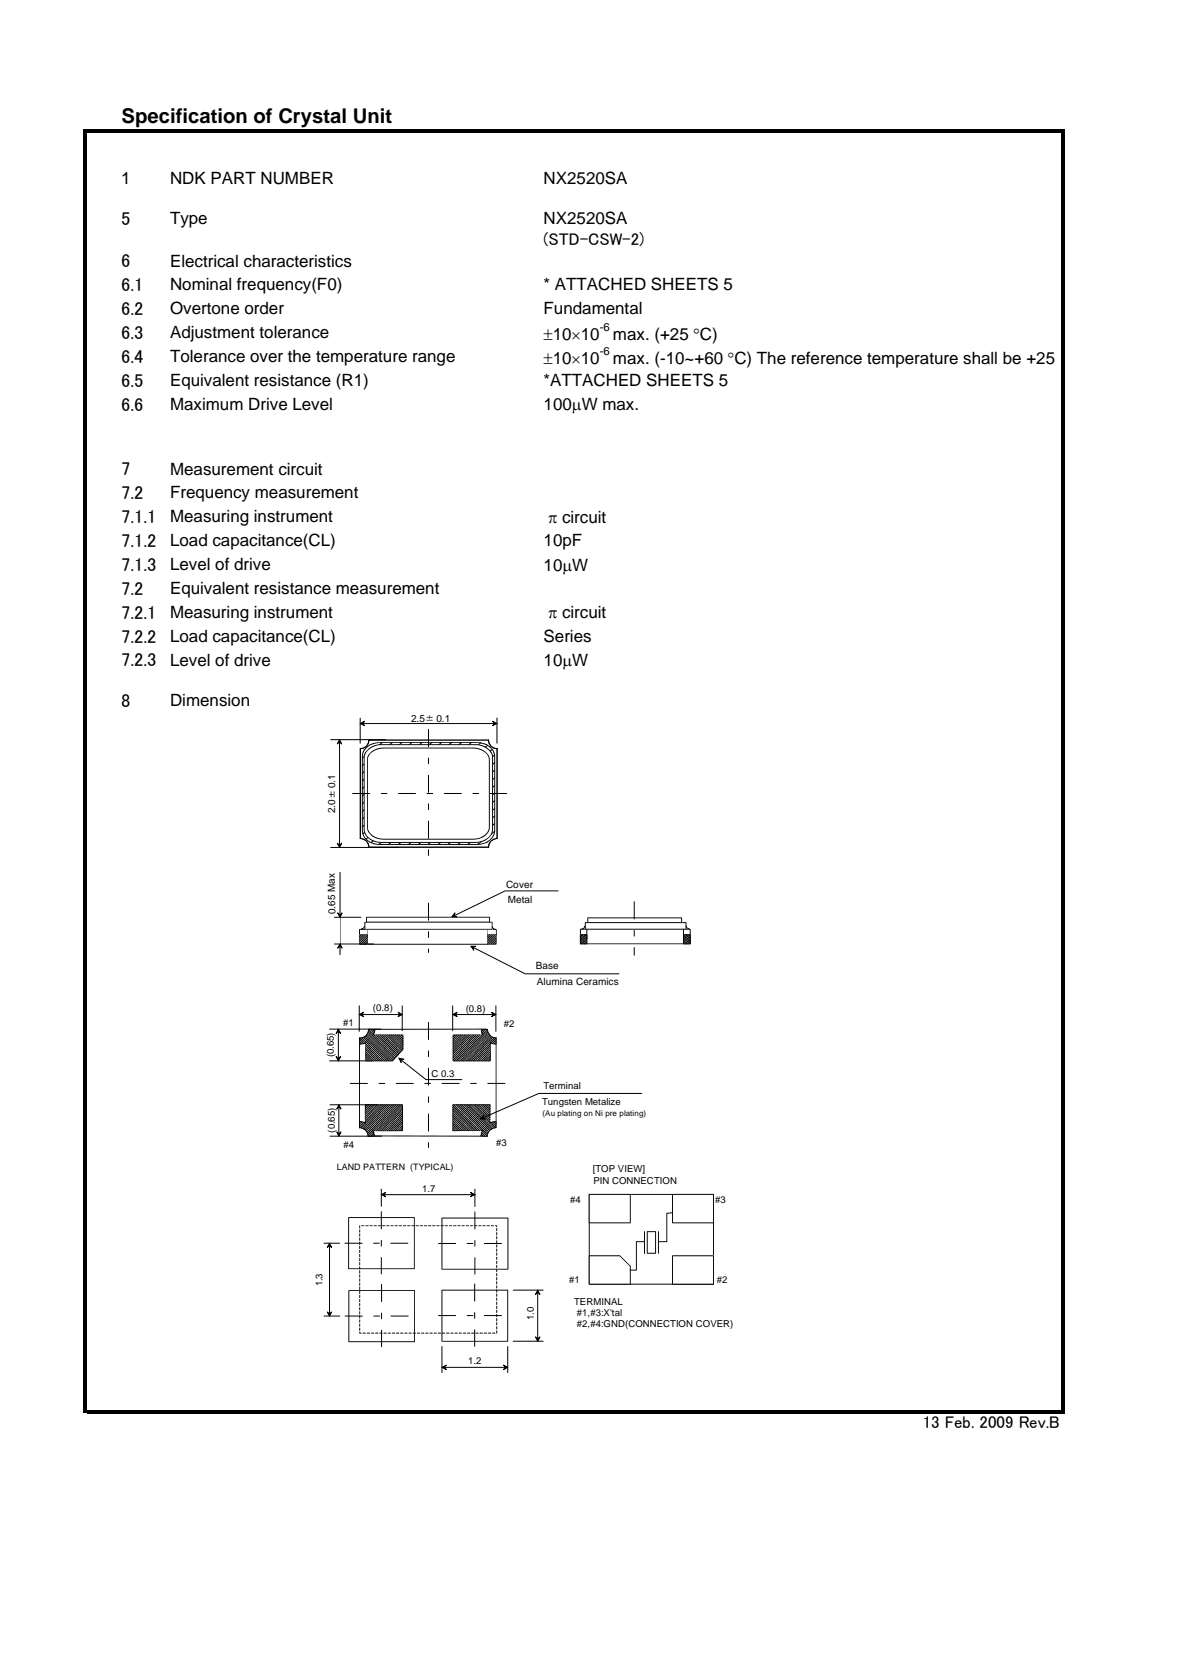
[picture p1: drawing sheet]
<svg xmlns="http://www.w3.org/2000/svg" width="210mm" height="297mm" viewBox="0 0 210 297" stroke-linecap="round" stroke-linejoin="round" font-family="sans-serif">
<path d="M15.4 23h173.4v.6h-173.4zM14.8 23h.6v227.6h-.6zM15.4 250h173.4v.6h-173.4zM188.2 23.6h.6v227h-.6z" fill="#000"/>
<path d="M103.8 163.6h17.9v1.2h-17.9z" fill="#fff"/>
<path d="M103.7 163.6l18-.1 .1 1.3-18 .1-.1-1.3 .2 .1v1h17.7v-1h-17.7z" fill="#000"/>
<path d="M104.2 162.8h16.7v.8h-16.7z" fill="#fff"/>
<path d="M104.2 162.7h16.7l.1 .9-16.8 .1v-.9l.1 .1v.6h16.5v-.6h-16.5z" fill="#000"/>
<path d="M102.9 164.8h19.5v2.6h-19.5z" fill="#fff"/>
<path d="M102.8 164.8l19.6-.1 .1 2.7h-19.6l-.1-2.6 .2 .1v2.4h19.3v-2.4h-19.3z" fill="#000"/>
<path d="M102.9 165.8h1.2v1.6h-1.2z" fill="#fff"/>
<path d="M103.2 165.8l-.3 .3M103.4 165.8l-.5 .5M103.8 165.8l-.9 .8M104 165.8l-1.1 1.1M104.1 167.1l-.2 .3M104.1 166.9l-.5 .5M104.1 166.2l-1 1.2M104.1 166.5l-.8 .9M104.1 166l-1.2 1.2" fill="none" stroke="#000" stroke-width=".18"/>
<path d="M102.8 165.7h1.4l-.1 1.7h-1.3v-1.6h.2v1.5h1v-1.5h-1zM103.1 164.7l.1-.1a.33 .33 0 0 0 .4-.4h.2l-.1 .4-.5 .2zM104 164.8h.2l-.1 1.7h-.1z" fill="#000"/>
<path d="M121.2 165.8h1.2v1.6h-1.2z" fill="#fff"/>
<path d="M121.2 165.9l1.2 1.3M121.2 167l.3 .4M121.2 166.2l1.1 1.2M121.2 166.8l.6 .6M121.2 166.5l.8 .9M121.3 165.8l1.1 1.1M121.6 165.8l.8 .8M121.9 165.8l.5 .5M122.2 165.8l.2 .3" fill="none" stroke="#000" stroke-width=".18"/>
<path d="M65.4 131.2a1.48 1.48 0 0 1-1.6 1.6v-.1a1.52 1.52 0 0 0 1.6-1.5zM63.8 132.7h.2l-.1 16.1-.1-.1zM65.3 131.2h21.4v.1h-21.3zM86.6 131.2h.1a1.55 1.55 0 0 0 1.5 1.5v.1a1.51 1.51 0 0 1-1.6-1.6zM88.1 132.7h.1v16.1l-.1-.1zM63.8 148.7v-.1a1.66 1.66 0 0 1 1.7 1.7h-.1a1.52 1.52 0 0 0-1.6-1.6zM65.3 150.2h21.4v.1h-21.3zM87 149.1a1.29 1.29 0 0 1 1.2-.5v.1a1.55 1.55 0 0 0-1.5 1.6h-.2l.2-.7zM121.1 164.8h.2v1.7h-.2zM121.6 164.2h.2l.1 .3 .4 .1a.42 .42 0 0 1-.5 .1 .42 .42 0 0 1-.2-.5zM121.2 165.7h1.3l-.2 .1h-1v1.5h1v-1.5h.2l-.1 1.6h-1.3z" fill="#000"/>
<path d="M64.8 132.8l.8-.7 1.5-.4h17.8h.4l1.2 .5 1 .9 .3 .8v13.6l-.4 1-1 .9-1.5 .4h-17.8l-1.5-.4-1.1-1.1-.2-.8v-13.5l.2-.8z" fill-rule="evenodd" fill="#fff"/>
<g fill="none" stroke="#000" stroke-width=".18">
<path d="M58.7 131.2h9.7M60.2 131.2v19.1M63.9 128.3h24.2M63.9 127.3v4.5M67.8 131.7l-3.5 2.7M69.6 131.7l-5.3 4.1M71.3 131.7l-7 5.4M73.1 131.7l-8.8 6.8M74.8 131.7l-10.5 8.1M76.6 131.7l-12.3 9.5M78.3 131.7l-14 10.8M80.1 131.7l-15.8 12.2"/>
<path d="M81.9 131.7l-17.6 13.5M83.6 131.7l-19.3 14.9M85.3 131.7l-21 16.1M86.5 132.2l-21.6 16.6M87.3 132.9l-21.5 16.5M87.7 133.9l-20.5 15.9M87.7 136.6l-17.1 13.2M87.7 135.2l-18.8 14.6M87.7 137.9l-15.2 11.9M87.7 139.3l-13.5 10.5M88.1 127.3v4.5M58.7 150.3h11.9"/>
<path d="M87.7 147.4l-3 2.4M87.7 146.1l-4.7 3.7M87.7 144.7l-6.5 5.1M87.7 143.4l-8.2 6.4M87.7 142l-10 7.8M87.7 140.6l-11.8 9.2"/>
</g>
<path d="M65.4 131.2h.1a1.48 1.48 0 0 1-1.7 1.6v-.1a1.52 1.52 0 0 0 1.6-1.5zM63.9 132.6l.1 .1v16h-.2zM65.4 131.2h21.3v.1h-21.3zM64.7 132.7a3.2 3.2 0 0 1 2.7-1.1v.2a2.79 2.79 0 0 0-3.1 2.3v13.2a2.77 2.77 0 0 0 3.1 2.4h17.2a2.78 2.78 0 0 0 3.1-2.4v-13.2a2.83 2.83 0 0 0-3.1-2.3h-17.2v-.2h17.2a2.91 2.91 0 0 1 3.2 2.5v13.2a2.92 2.92 0 0 1-3.2 2.5h-17.2a2.92 2.92 0 0 1-3.2-2.5v-13.2l.1-.6zM86.6 131.2h.1a1.55 1.55 0 0 0 1.6 1.5v.1a1.51 1.51 0 0 1-1.7-1.6zM88.1 132.7h.2l-.1 16.1-.1-.1zM63.8 148.7l.1-.1a1.66 1.66 0 0 1 1.6 1.7h-.1a1.52 1.52 0 0 0-1.6-1.6zM65.4 150.2h21.3v.1h-21.3zM87 149.1h.1a1.29 1.29 0 0 1 1.1-.5l.1 .1a1.55 1.55 0 0 0-1.6 1.6h-.1l.1-.7z" fill="#000"/>
<g fill="#000" stroke="#000" stroke-width=".18">
<path d="M60.2 131.2l.4 .7-.4-.3-.4 .3z" fill-rule="evenodd"/>
<path d="M63.9 128.3l.8-.4-.4 .4 .4 .4z" fill-rule="evenodd"/>
<path d="M87.4 127.9l.7 .4-.7 .4 .4-.4z" fill-rule="evenodd"/>
<path d="M59.8 149.5l.4 .4 .4-.4-.4 .8z" fill-rule="evenodd"/>
</g>
<g fill="#000">
<path d="M75.7 127.1h.5v-.3v.3h.5v.2h-.5v.2v-.2h-.5zM75.7 127.7h1v.1h-1z" fill-rule="evenodd"/>
<path d="M58.7 140.4h.1v.4h.3v.2h-.3v.4h-.1v-.4h-.3v-.2h.3zM59.2 140.4h.1v1h-.1z" fill-rule="evenodd"/>
</g>
<path d="M112.5 159.9v9.5" fill="none" stroke="#000" stroke-width=".18" stroke-dasharray="3 2 1 2"/>
<path d="M65 162.7h21.8v.9h-21.8z" fill="#fff"/>
<path d="M64.9 162.6l.2 .1v.8h21.6v-.8h-21.6l-.1-.1h21.9v1h-21.9z" fill="#000"/>
<path d="M63.8 164.8h24.2v2.7h-24.2z" fill="#fff"/>
<path d="M63.7 164.8l.1 .1v2.5h24.1v-2.5h-24.1v-.1h24.3v2.7h-24.4z" fill="#000"/>
<path d="M63.8 165.8h1.4v1.7h-1.4z" fill="#fff"/>
<path d="M63.8 165.8h.1M64.1 165.8l-.3 .3M64.4 165.8l-.6 .6M64.7 165.8l-.9 .9M65 165.8l-1.2 1.2M65.2 167.2l-.3 .3M65.2 166.2l-1.3 1.3M65.2 166.9l-.6 .6M65.2 165.9l-1.4 1.4M65.2 166.6l-.9 .9" fill="none" stroke="#000" stroke-width=".18"/>
<path d="M63.7 165.7h1.5v1.8h-1.5v-1.7l.1 1.6h1.4v-1.6z" fill="#000"/>
<path d="M86.5 165.8h1.6v1.7h-1.6z" fill="#fff"/>
<path d="M86.5 165.8h.1M86.9 165.8l-.4 .3M87.2 165.8l-.7 .6M87.5 165.8l-1 .9M87.9 165.8l-1.4 1.2M88 165.9l-1.5 1.4M88 166.2l-1.3 1.2M88 166.9l-.6 .5M88 166.6l-1 .8M88 167.2l-.3 .2" fill="none" stroke="#000" stroke-width=".18"/>
<path d="M65.2 164.8v1.5zM86.5 165.7h1.6v1.8h-1.6v-1.7v1.6h1.5v-1.6zM86.5 164.8v1.4z" fill="#000"/>
<path d="M64.7 163.5h22.6v1.3h-22.6z" fill="#fff"/>
<path d="M64 164.7l.4-.2 .2-.3 .1 .1-.2 .4-.4 .1zM64.6 163.5l.2 .1v1.1h22.4v-1.1h-22.4l-.1-.1h22.6l.1 1.3-22.7 .1zM87.2 164.3h.2l.1 .3 .4 .2a.47 .47 0 0 1-.5 0 .47 .47 0 0 1-.2-.5z" fill="#000"/>
<path d="M65.5 132.7a3.6 3.6 0 0 1 2.1-.6h16.7a2.75 2.75 0 0 1 3.1 2.3v12.7a2.8 2.8 0 0 1-3.1 2.3h-16.7a2.83 2.83 0 0 1-3-2.3v-12.7a2.07 2.07 0 0 1 .9-1.7z" fill-rule="evenodd" fill="#fff"/>
<path d="M65.4 132.7a3.6 3.6 0 0 1 2.2-.7v.1a2.72 2.72 0 0 0-2.9 2.3v12.7a2.74 2.74 0 0 0 2.9 2.2h16.7a2.71 2.71 0 0 0 3-2.2v-12.7a2.73 2.73 0 0 0-3-2.3h-16.7v-.1h16.7a2.85 2.85 0 0 1 3.1 2.4v12.7a2.82 2.82 0 0 1-3.1 2.4h-16.7a2.9 2.9 0 0 1-3.1-2.4v-12.7a1.47 1.47 0 0 1 .6-1.3z" fill="#000"/>
<path d="M65.7 133.6a3.2 3.2 0 0 1 2.4-.9h15.8a2.62 2.62 0 0 1 2.9 2.1v11.8a2.6 2.6 0 0 1-2.9 2.2h-15.8a2.58 2.58 0 0 1-2.9-2.2v-11.8v-.5z" fill-rule="evenodd" fill="#fff"/>
<path d="M65.6 133.5a3.2 3.2 0 0 1 2.5-.9v.1a2.56 2.56 0 0 0-2.9 2.1v11.8a2.55 2.55 0 0 0 2.9 2.1h15.8a2.54 2.54 0 0 0 2.8-2.1v-11.8a2.55 2.55 0 0 0-2.8-2.1h-15.8v-.1h15.8a2.89 2.89 0 0 1 2.9 1.7l.1 12.3a2.58 2.58 0 0 1-3 2.3h-15.8a2.6 2.6 0 0 1-3-2.3v-11.8a1.46 1.46 0 0 1 .5-1.3zM60.3 162.3l.1 5.6zM63.7 183.9l.1 .1v16.1l-.1-.1zM65.4 182.5h20.9v.1h-20.8zM87.9 183.9l.2 .1-.1 16.1-.1-.1zM65.2 201.4h21.1l.1 .1h-21.1z" fill="#000"/>
<path d="M76 129.3v23.4M62.5 140.7h27.4" fill="none" stroke="#000" stroke-width=".18" stroke-dasharray="3 2 1 2"/>
<g fill="none" stroke="#000" stroke-width=".18">
<path d="M60.3 154.7v8M99 158h-9.4l-9.4 4.6M59.3 162.7h4.7M59.3 167.4h6.9M60.3 167.4v1.9M63.7 178.4v4.5M63.7 179.9h7.6M71.3 178.4v4.4M80.3 179.9h7.6M80.3 178.4v4.4M83.5 167.8l9.6 4.9h16.7M87.9 178.4v4.5"/>
<path d="M58.4 188.1h7.6M58.4 182.5h9.1M60 182.5v5.6"/>
</g>
<g fill="#000" stroke="#000" stroke-width=".18">
<path d="M60.3 167.4l.4 .7-.4-.3-.4 .3z" fill-rule="evenodd"/>
<path d="M59.9 161.9l.4 .4 .4-.4-.4 .8z" fill-rule="evenodd"/>
<path d="M63.7 179.9l.8-.4-.4 .4 .4 .4z" fill-rule="evenodd"/>
<path d="M70.6 179.5l.7 .4-.7 .4 .4-.4z" fill-rule="evenodd"/>
<path d="M80.7 161.9l-.2 .5 .5 .2h-.8z" fill-rule="evenodd"/>
<path d="M80.3 179.9l.8-.4-.4 .4 .4 .4z" fill-rule="evenodd"/>
<path d="M83.5 167.8h.9l-.5 .2 .1 .5z" fill-rule="evenodd"/>
<path d="M87.2 179.5l.7 .4-.7 .4 .3-.4z" fill-rule="evenodd"/>
<path d="M60 182.5l.4 .8-.4-.4-.4 .4z" fill-rule="evenodd"/>
<path d="M59.6 187.4l.4 .4 .4-.4-.4 .8z" fill-rule="evenodd"/>
</g>
<path d="M64.8 195.9h6.6v4.7h-5.3l.3 .3v.6l-1.1 .1a1.4 1.4 0 0 0-.8-1.3l-.1-.1-.6-.2v-1.1l1 .2z" fill-rule="evenodd" fill="#fff"/>
<g fill="none" stroke="#000" stroke-width=".18">
<path d="M63.9 198.9l-.1 .1M64.2 198.9l-.4 .4M64.5 199l-.7 .7M64.7 199.1l-.9 .9M64.8 195.9v.1M65.1 195.9l-.3 .4M65.5 195.9l-.7 .7M65.8 195.9l-1 1M66.1 195.9l-1.3 1.4M66.5 195.9l-1.7 1.7M66.8 195.9l-2 2.1M67.2 195.9l-2.4 2.4"/>
<path d="M67.5 195.9l-2.7 2.8M67.9 195.9l-3.1 3.1M68.2 195.9l-4.1 4.1M68.5 195.9l-4.1 4.2M68.8 195.9l-4.3 4.4M69.2 195.9l-4.5 4.5M69.6 195.9l-4.7 4.7M69.9 195.9l-4.8 4.9M70.2 195.9l-5 5.1M70.6 195.9l-5.4 5.4M70.9 195.9l-4.6 4.6M71.2 195.9l-4.5 4.6"/>
<path d="M71.4 196.1l-4.4 4.4M71.4 196.8l-3.7 3.7M71.4 196.5l-4 4M71.4 197.2l-3.4 3.3M71.4 197.5l-3 3M71.4 197.8l-2.7 2.7M71.4 198.5l-2 2M71.4 198.2l-2.3 2.3M71.4 198.9l-1.7 1.6M71.4 199.2l-1.3 1.3M71.4 199.6l-1 .9M71.4 199.9l-.6 .6"/>
<path d="M66.2 200.7l-.9 .8M66.3 200.9l-.6 .6M66.4 201.2l-.3 .2M71.4 200.2l-.3 .3"/>
</g>
<path d="M64.7 195.8h6.7l.1 4.8h-5.5v-.2l.2 .1 .2 .4 .1 .6-1.2 .1v-.1l1-.1-.2-.9 5.2-.1v-4.4h-6.4l-.1 3.2-1-.2v.9a1.47 1.47 0 0 1 1.5 1.7h-.1a1.52 1.52 0 0 0-1.5-1.6v-1.2l.6 .1 .5 .1 .1 .2h-.2z" fill="#000"/>
<path d="M80.4 183.5h5.2l-.2-.3-.1-.6 1.2-.1 .2 .8 .5 .6 .8 .2v1.1h-.6l-.4-.2h-6.6z" fill-rule="evenodd" fill="#fff"/>
<path d="M80.4 185h6.6v3.2h-6.6z" fill="#fff"/>
<g fill="none" stroke="#000" stroke-width=".18">
<path d="M80.7 183.5l-.4 .4M81 183.5l-.7 .7M81.4 183.5l-1.1 1.1M81.7 183.5l-1.4 1.4M82 183.5l-1.7 1.7M82.4 183.5l-2.1 2.1M82.7 183.5l-2.4 2.4M83.1 183.5l-2.8 2.8M83.4 183.5l-3.1 3.1M83.8 183.5l-3.5 3.4M84.1 183.5l-3.8 3.8M84.4 183.5l-4.1 4.1"/>
<path d="M84.8 183.5l-4.5 4.5M85.1 183.5l-4.6 4.6M85.5 183.5l-4.6 4.6M85.7 182.6l-.3 .3M86 182.6l-.5 .6M86.4 182.5l-.8 .9M86.5 182.8l-5.3 5.3M86.6 183l-5 5.1M86.7 183.3l-4.8 4.8M86.8 183.5l-4.6 4.6M87 187.8l-.3 .3M87 186.8l-1.4 1.3"/>
<path d="M87 186.5l-1.7 1.6M87 186.1l-2.1 2M87 185.8l-2.4 2.3M87 185.4l-2.8 2.7M87 185.1l-3.1 3M87 187.5l-.7 .6M87 187.2l-1 .9M87 183.7l-4.4 4.4M87.2 183.9l-4.2 4.2M87.4 183.9l-4.2 4.2M87.7 184l-4.1 4.1M88 184.7l-.4 .4"/>
<path d="M88 184.1l-.9 .9M88 185.1l-.1 .1M88 184.4l-.7 .7"/>
</g>
<path d="M80.3 183.5h5.4v.1h-.1l-.3-.5v-.5l1.2-.1-.1 .1-1 .1 .3 .8-5.3 .1v4.5h6.5l.1-3.2 .9 .2v-1a1.44 1.44 0 0 1-1.4-1.6 1.62 1.62 0 0 0 1.5 1.5v1.2l-1.1-.2v-.1h.1v3.3h-6.7z" fill="#000"/>
<path d="M80.3 195.9h6.7v3.2l1-.2v1.1a1.59 1.59 0 0 0-1.5 1.6l-1.2-.1 .1-.6 .2-.3h-5.3z" fill-rule="evenodd" fill="#fff"/>
<g fill="none" stroke="#000" stroke-width=".18">
<path d="M80.3 199.5l1.1 1M80.3 198.8l1.7 1.7M80.3 199.8l.8 .7M80.3 199.1l1.4 1.4M80.3 198.4l2.1 2.1M80.3 198.1l2.4 2.4M80.3 197.4l3.1 3.1M80.3 197l3.5 3.5M80.3 196.4l4.1 4.1M80.3 197.7l2.8 2.8M80.3 196.1l4.5 4.4M80.3 196.7l3.8 3.8"/>
<path d="M80.5 195.9l4.6 4.6M80.9 195.9l4.6 4.6M81.2 195.9l5.2 5.3M81.6 195.9l4.9 5.1M81.9 195.9l4.8 4.8M82.3 195.9l4.5 4.6M82.6 195.9l4.4 4.5M82.9 195.9l4.3 4.3M83.2 195.9l4.2 4.2M83.6 195.9l4.1 4.1M83.9 195.9l3 3M84.3 195.9l2.6 2.7"/>
<path d="M84.6 195.9l2.3 2.3M84.9 195.9l2 2M85.3 195.9l1.6 1.6M85.6 195.9l1.3 1.3M86 195.9l.9 1M86.3 195.9l.6 .7M86.7 195.9l.2 .3M87.1 199.1l.8 .9M87.3 199l.6 .6M87.6 198.9l.4 .4M87.9 198.9l.1 .1M80.3 200.5h.1"/>
<path d="M80.3 200.1l.4 .4M85.3 201.4h.1M85.4 201.2l.3 .3M85.4 200.9l.7 .6M85.6 200.6l.8 .9"/>
</g>
<path d="M80.2 195.9l6.8-.1-.1 3.4-.1-.1 .6-.2 .6-.1v1.2a1.52 1.52 0 0 0-1.5 1.6h-.1a1.47 1.47 0 0 1 1.5-1.7v-.9l-1.1 .2v-3.2h-6.4v4.4h5.3l-.3 1 1 .1v.1l-1.2-.1 .1-.6 .3-.5-5.3 .2z" fill="#000"/>
<g fill="#fff">
<path d="M63.8 184.1l.9-.2 .3-.3 .3-.6 .1-.5 1.1 .1-.1 .6-.2 .3h5.3v2.7l-1.8 2h-4.8v-3.2h-1.1z" fill-rule="evenodd"/>
<path d="M63.8 185h1l-1 .2z" fill-rule="evenodd"/>
</g>
<g fill="none" stroke="#000" stroke-width=".18">
<path d="M63.8 185l.1 .2M63.8 184.7l.4 .4M63.8 184.4l.7 .7M63.8 184.1l.9 .9M64.1 184l4.1 4.1M64.4 183.9l4.2 4.2M64.7 183.9l4.2 4.2M64.8 183.7l4.4 4.4M64.9 187.5l.6 .6M64.9 187.1l1 1M64.9 186.8l1.3 1.3M64.9 186.5l1.6 1.6"/>
<path d="M64.9 186.1l2 2M64.9 185.8l2.3 2.3M64.9 185.4l2.6 2.7M64.9 185.1l3 3M64.9 187.9l.3 .2M65 183.5l4.6 4.6M65.2 183.3l4.6 4.7M65.3 183.1l4.6 4.7M65.3 182.8l4.8 4.8M65.4 182.5l.8 .9M65.8 182.6l.6 .5M66.1 182.6l.3 .3"/>
<path d="M66.4 183.5l3.9 4M66.7 183.5l3.7 3.8M67.1 183.5l3.5 3.6M67.4 183.5l3.3 3.4M67.7 183.5l3.2 3.2M68.1 183.5l3 3.1M68.4 183.5l2.8 2.9M68.7 183.5l2.7 2.7M69.1 183.5l2.4 2.5M69.4 183.5l2.1 2.1M69.8 183.5l1.7 1.7M70.1 183.5l1.4 1.4"/>
<path d="M70.4 183.5l1.1 1.1M70.8 183.5l.7 .7M71.1 183.5l.4 .4"/>
</g>
<path d="M66.4 182.6h.2v.1h-.2zM63.8 184a1.61 1.61 0 0 0 1.6-1.5l1.2 .1-.1 .5-.2 .5h-.2v-.1h5.4v2.7l-1.8 2-.1-.1 1.8-2v-2.5l-5.3-.1 .3-.8-1-.1a1.6 1.6 0 0 1-1.5 1.6v.9l1-.2 .1 3.2h4.6l.1 .1h-4.9v-3.3h.2l-.1 .1-1.1 .2z" fill="#000"/>
<path d="M62.1 192.1h27.5M76 181.3v22.2" fill="none" stroke="#000" stroke-width=".18" stroke-dasharray="3 2 1 2"/>
<path d="M104.5 211.8h22v15.9h-22z" fill="#fff"/>
<path d="M104.4 211.8l22.2-.1v16.1h-22.1l.1-.2h21.8v-15.7h-21.8v15.7l-.1 .2z" fill="#000"/>
<path d="M104.5 211.8h7.3v5.1h-7.3z" fill="#fff"/>
<path d="M104.4 211.8l7.4-.1 .1 5.2h-7.4l.1-.1h7.1v-4.9h-7.1v4.9l-.1 .1z" fill="#000"/>
<path d="M119.3 222.7h7.2v5h-7.2z" fill="#fff"/>
<path d="M119.2 222.7l7.4-.1v5.2h-7.3l.1-.2h7v-4.8h-7v4.8l-.2 .2z" fill="#000"/>
<path d="M119.3 211.8h7.2v5.1h-7.2z" fill="#fff"/>
<path d="M119.2 211.8l7.4-.1v5.2h-7.3l.1-.1h7v-4.9h-7v4.9l-.2 .1z" fill="#000"/>
<path d="M104.5 222.7h5.4l1.9 1.8v3.2h-7.3z" fill-rule="evenodd" fill="#fff"/>
<path d="M116.7 218.3l.2 .1-.1 3.9h-.1zM118.2 215.1l1.1-.1v.2h-1v5l-1.6 .1v-.2h1.5zM104.4 222.7l5.6-.1 1.9 1.9v3.3h-7.4l.1-.2h7.1v-3l-1.8-1.8h-5.3v4.8l-.1 .2zM112.8 220.2l1.5-.1 .1 .1-1.5 .1v5h-1.2v-.2h1.1zM114.2 218.4h.2l-.1 4-.1-.1z" fill="#000"/>
<path d="M114.8 218.4h1.5v3.8h-1.5z" fill="#fff"/>
<g fill="#000">
<path d="M61.7 215.9l.2 .1v8.9h11.5v-8.9h-11.5l-.1-.2h11.7l.1 9.2h-11.9zM63.8 217.3h.1l-.1 .5h-.1zM63.8 218l.1 .1-.1 .5-.1-.1zM63.8 218.7l.1 .1-.1 .5h-.1zM63.8 219.5h.1l-.1 .5h-.1zM64.1 217.3h.5v.1h-.5zM64.8 217.3h.5l.1 .1h-.6zM65.5 217.3h.6v.1h-.5zM66.3 217.3h.5v.1h-.5zM67 217.3h.5l.1 .1h-.5zM67.8 217.3h.5v.1h-.5zM68.5 217.3h.5l.1 .1h-.6z"/>
<path d="M69.2 217.3h.6v.1h-.5zM70 217.3h.5v.1h-.5zM70.7 217.3h.5l.1 .1h-.5zM71.5 217.3h.5v.1h-.5zM72.2 217.3h.5l.1 .1h-.6zM72.9 217.3h.6v.1h-.5zM73.7 217.3h.5l.1 .1h-.6zM74.4 217.3h.6v.1h-.5zM75.2 217.3h.5l.1 .1h-.6zM75.9 217.3h.6v.1h-.6zM76.6 217.3h.6v.1h-.5zM77.4 217.3h.5l.1 .1h-.6z"/>
<path d="M78.3 216l.2 .1v8.9h11.5v-8.9h-11.5l-.1-.2h11.7l.1 9.2h-11.9zM78.1 217.3h.6v.1h-.5zM78.9 217.3h.5l.1 .1h-.6zM79.7 217.3h.5v.1h-.5zM80.4 217.3h.5v.1h-.5zM81.1 217.3h.5l.1 .1h-.6zM81.9 217.3h.5v.1h-.5zM82.6 217.3h.5l.1 .1h-.6zM83.3 217.3h.6v.1h-.5zM84.1 217.3h.5v.1h-.5zM84.8 217.3h.5l.1 .1h-.5zM85.6 217.3h.5v.1h-.5z"/>
<path d="M86.3 217.3h.5l.1 .1h-.6zM87 217.3h.6v.1h-.5zM88.1 219.2l.1 .1-.1 .5h-.1zM88.1 218.5h.1l-.1 .6-.1-.1zM88.1 217.8h.1l-.1 .5h-.1zM87.8 217.3h.3l.1 .3h-.1l-.1-.2zM61.8 228.8l.2 .1v8.9h11.4v-8.9h-11.4l-.1-.1h11.7v9.2h-11.8zM63.8 220.2h.1l-.1 .6-.1-.1zM63.8 220.9l.1 .1-.1 .5-.1-.1zM63.7 221.7h.2l-.1 .5h-.1zM63.8 222.4h.1l-.1 .5h-.1zM63.8 223.1h.1l-.1 .6-.1-.1z"/>
<path d="M63.8 223.8l.1 .1-.1 .5-.1-.1zM63.8 224.6h.1l-.1 .5h-.1zM63.8 225.3h.1l-.1 .5h-.1zM63.8 226h.1l-.1 .6-.1-.1zM63.7 226.8h.2l-.1 .5-.1-.1zM63.8 227.5h.1l-.1 .5h-.1zM63.8 228.2h.1l-.1 .5h-.1zM63.8 228.9h.1l-.1 .6-.1-.1zM63.8 229.6l.1 .1-.1 .5-.1-.1zM63.8 230.4h.1l-.1 .5h-.1zM63.8 231.1h.1l-.1 .5h-.1zM63.7 231.8h.2l-.1 .6-.1-.1z"/>
<path d="M63.8 232.5l.1 .1-.1 .5h-.1zM63.8 233.3h.1l-.1 .5h-.1zM63.8 234h.1l-.1 .5h-.1zM63.8 234.7l.1 .1-.1 .5-.1-.1zM63.8 235.4l.1 .1-.1 .5h-.1zM63.8 236.2l.3 .3h-.3zM64.3 236.4l.5-.1 .1 .2h-.6zM65 236.4l.6-.1v.2h-.5zM65.8 236.4l.5-.1 .1 .2h-.6zM66.5 236.4l.6-.1v.2h-.5zM67.3 236.4l.5-.1v.2h-.5zM68 236.4l.5-.1 .1 .2h-.5z"/>
<path d="M68.7 236.4l.6-.1v.2h-.5zM69.5 236.4l.5-.1 .1 .2h-.6zM70.2 236.4l.6-.1v.2h-.5zM71 236.4l.5-.1v.2h-.5zM71.7 236.4l.5-.1 .1 .2h-.5zM72.5 236.4l.5-.1v.2h-.5zM73.2 236.4l.5-.1 .1 .2h-.6zM73.9 236.4l.6-.1v.2h-.5zM74.7 236.4l.5-.1v.2h-.5zM75.4 236.4l.5-.1 .1 .2h-.5zM76.2 236.4l.5-.1v.2h-.5zM76.9 236.4l.5-.1 .1 .2h-.6z"/>
<path d="M77.6 236.4l.6-.1v.2h-.5zM78.3 228.7l.2 .2v8.9h11.5v-8.9h-11.5l-.1-.2h11.7v9.2h-11.8zM78.4 236.4l.5-.1 .1 .2h-.6zM79.1 236.4l.6-.1v.2h-.5zM79.9 236.4l.5-.1v.2h-.5zM80.6 236.4l.5-.1 .1 .2h-.6zM81.3 236.4l.6-.1v.2h-.5zM82.1 236.4l.5-.1 .1 .2h-.6zM82.8 236.4l.6-.1v.2h-.5zM83.6 236.4l.5-.1 .1 .2h-.6zM84.3 236.4l.6-.1v.2h-.6zM85 236.4l.6-.1v.2h-.5z"/>
<path d="M85.8 236.4l.5-.1 .1 .2h-.6zM86.5 236.4l.6-.1v.2h-.5zM87.3 236.4l.5-.1 .1 .2h-.6zM88.1 235.9l.1 .1-.1 .5h-.1zM88.1 235.2h.1l-.1 .6-.1-.1zM88.1 234.5h.1l-.1 .5h-.1zM88.1 233.7l.1 .1-.1 .5h-.1zM88.1 233l.1 .1-.1 .5h-.1zM88.1 232.3h.1l-.1 .6-.1-.1zM88.1 231.6h.1l-.1 .5h-.1zM88.1 230.8l.1 .1-.1 .5h-.1zM88 230.1h.2l-.1 .6-.1-.1z"/>
<path d="M88.1 229.4h.1l-.1 .6-.1-.1zM88.1 228.7h.1l-.1 .5h-.1zM88.1 227.9l.1 .1-.1 .5h-.1zM88.1 227.2h.1l-.1 .6-.1-.1zM88.1 226.5h.1l-.1 .6-.1-.1zM88.1 225.8h.1l-.1 .5h-.1zM88 225.1h.2l-.1 .5h-.1zM88.1 224.3h.1l-.1 .6-.1-.1zM88.1 223.6h.1l-.1 .6-.1-.1zM88.1 222.9h.1l-.1 .5h-.1zM88.1 222.1l.1 .1-.1 .5h-.1zM88.1 221.4h.1l-.1 .6-.1-.1z"/>
<path d="M88.1 220.7h.1l-.1 .5h-.1zM88 220h.2l-.1 .5h-.1zM114.7 218.4h1.7l-.1 3.9-.1-.1v-3.7h-1.3v3.7h1.3l.1 .1h-1.6z"/>
</g>
<path d="M76 160.1v8.8M67.6 214.9v11M84.2 214.9v11.1M61.2 220.5h13M61.2 233.4h13.1M67.7 227.8v11M77.8 220.5h13M77.8 233.3h13M84.2 227.7v11" fill="none" stroke="#000" stroke-width=".18" stroke-dasharray="3 2 1 2"/>
<g fill="none" stroke="#000" stroke-width=".18">
<path d="M58.5 195.9h8.4M60.1 195.9v5.6M70.8 187.7l4.7 3.8h6.4M113.8 193.9h-18.2l-10.4 4.5M58.5 201.5h9.2M67.6 211.9h16.6M67.6 210.9v3M84.2 210.9v3.1M57.5 233.4h2.8M57.5 220.5h2.7M58.4 220.5v12.9M78.4 238.8v4.6"/>
<path d="M90 238.8v4.6M91 228.8h5.3M91 237.8h5.3M95.4 228.8v9M78.4 242.5h11.6"/>
</g>
<g fill="#000" stroke="#000" stroke-width=".18">
<path d="M60.1 195.9l.4 .8-.4-.4-.4 .4z" fill-rule="evenodd"/>
<path d="M70.8 187.7l.8 .2h-.5v.5z" fill-rule="evenodd"/>
<path d="M85.8 197.7l-.2 .6 .5 .2-.9-.1z" fill-rule="evenodd"/>
<path d="M59.7 200.7l.4 .4 .4-.4-.4 .8z" fill-rule="evenodd"/>
<path d="M67.6 211.9l.8-.4-.4 .4 .4 .3z" fill-rule="evenodd"/>
<path d="M83.4 211.5l.8 .4-.8 .3 .4-.3z" fill-rule="evenodd"/>
<path d="M58.4 220.5l.4 .7-.4-.3-.4 .3z" fill-rule="evenodd"/>
<path d="M58 232.7l.4 .3 .4-.3-.4 .7z" fill-rule="evenodd"/>
<path d="M95.4 228.8l.4 .8-.4-.4-.4 .4z" fill-rule="evenodd"/>
<path d="M95 237.1l.4 .3 .4-.3-.4 .7z" fill-rule="evenodd"/>
<path d="M78.4 242.5l.8-.4-.4 .4 .4 .4z" fill-rule="evenodd"/>
<path d="M89.3 242.1l.7 .4-.7 .4 .4-.4z" fill-rule="evenodd"/>
</g>
<text font-size="3.6" x="21.6" y="21.8">Specification of Crystal Unit</text>
<g font-size="3.3">
<text x="21.5" y="39.8">5</text>
<text x="21.5" y="47.4">6</text>
<text x="21.5" y="51.6">6.1</text>
<text x="21.5" y="55.9">6.2</text>
<text x="21.5" y="60.1">6.3</text>
<text x="21.5" y="64.3">6.4</text>
<text x="21.5" y="68.6">6.5</text>
<text x="21.5" y="72.8">6.6</text>
<text x="21.5" y="84.3">7</text>
<text x="21.5" y="88.5">7.2</text>
<text x="21.5" y="92.8">7.1.1</text>
<text x="21.5" y="97">7.1.2</text>
<text x="21.5" y="101.2">7.1.3</text>
<text x="21.5" y="105.5">7.2</text>
<text x="21.5" y="109.7">7.2.1</text>
<text x="21.5" y="113.9">7.2.2</text>
<text x="21.5" y="118.2">7.2.3</text>
<text x="21.5" y="125.4">8</text>
</g>
<g font-size="3">
<text x="21.5" y="32.6">1</text>
<text x="30.2" y="32.6">NDK PART NUMBER</text>
<text x="96.4" y="32.6">NX2520SA</text>
<text x="30.2" y="39.7">Type</text>
<text x="96.4" y="39.7">NX2520SA</text>
<text x="30.2" y="47.3">Electrical characteristics</text>
<text x="96.4" y="43.4">(STD-CSW-2)</text>
<text x="30.2" y="51.5">Nominal frequency(F0)</text>
<text x="96.4" y="51.5">* ATTACHED SHEETS 5</text>
<text x="30.2" y="55.7">Overtone order</text>
<text x="30.2" y="60">Adjustment tolerance</text>
<text x="96.4" y="55.7">Fundamental</text>
<text x="30.2" y="64.2">Tolerance over the temperature range</text>
<text x="96.4" y="60.3">±10×10</text>
<text x="96.4" y="64.5">±10×10</text>
<text x="108.7" y="60.3">max. (+25 °C)</text>
<text x="108.7" y="64.5">max. (-10~+60 °C) The reference temperature shall be +25</text>
<text x="30.2" y="68.4">Equivalent resistance (R1)</text>
<text x="96.4" y="68.4">*ATTACHED SHEETS 5</text>
<text x="30.2" y="72.7">Maximum Drive Level</text>
<text x="96.4" y="72.8">100μW max.</text>
<text x="30.2" y="84.2">Measurement circuit</text>
<text x="30.2" y="88.4">Frequency measurement</text>
<text x="30.2" y="92.6">Measuring instrument</text>
<text x="97.2" y="92.7">π circuit</text>
<text x="30.2" y="96.9">Load capacitance(CL)</text>
<text x="30.2" y="101.1">Level of drive</text>
<text x="96.4" y="96.9">10pF</text>
<text x="96.4" y="101.2">10μW</text>
<text x="30.2" y="105.3">Equivalent resistance measurement</text>
<text x="30.2" y="109.6">Measuring instrument</text>
<text x="30.2" y="113.8">Load capacitance(CL)</text>
<text x="96.4" y="113.8">Series</text>
<text x="97.2" y="109.7">π circuit</text>
<text x="30.2" y="118">Level of drive</text>
<text x="96.4" y="118.1">10μW</text>
<text x="30.2" y="125.3">Dimension</text>
<text x="163.6" y="253.2">13 Feb. 2009 Rev.B</text>
</g>
<g font-size="2">
<text x="106.4" y="58.8">-6</text>
<text x="106.4" y="63">-6</text>
</g>
<g font-size="1.8">
<text x="72.9" y="128">2.5</text>
<text x="77.4" y="128">0.1</text>
<text x="59.4" y="139.8" transform="rotate(-90 59.4 139.8)">0.1</text>
<text x="59.4" y="144.2" transform="rotate(-90 59.4 144.2)">2.0</text>
<text x="89.7" y="157.5">Cover</text>
<text x="90" y="160.1">Metal</text>
<text x="59.5" y="162.1" transform="rotate(-91 59.5 162.1)">0.65 Max</text>
<text x="95" y="171.8">Base</text>
<text x="95.2" y="174.6">Alumina Ceramics</text>
</g>
<g font-size="1.7">
<text x="66.1" y="179.3">(0.8)</text>
<text x="82.6" y="179.5">(0.8)</text>
<text x="60.9" y="182">#1</text>
<text x="89.3" y="182.1">#2</text>
<text x="59.2" y="187.5" transform="rotate(-90 59.2 187.5)">(0.65)</text>
<text x="76.5" y="190.9">C 0.3</text>
<text x="96.1" y="196">Tungsten Metalize</text>
<text x="96.4" y="193.1">Terminal</text>
<text x="59.4" y="200.9" transform="rotate(-90 59.4 200.9)">(0.65)</text>
<text x="60.9" y="203.6">#4</text>
<text x="88" y="203.2">#3</text>
<text x="105.1" y="207.9">[TOP VIEW]</text>
<text x="74.8" y="211.4">1.7</text>
<text x="101.1" y="213.3">#4</text>
<text x="105.2" y="210">PIN CONNECTION</text>
<text x="126.8" y="213.3">#3</text>
<text x="100.9" y="227.6">#1</text>
<text x="127.1" y="227.6">#2</text>
<text x="57.2" y="228.1" transform="rotate(-90 57.2 228.1)">1.3</text>
<text x="101.8" y="231.4">TERMINAL</text>
<text x="102.3" y="233.4">#1,#3:X'tal</text>
<text x="94.7" y="234.1" transform="rotate(-90 94.7 234.1)">1.0</text>
<text x="102.3" y="235.3">#2,#4:GND(CONNECTION COVER)</text>
<text x="83" y="241.8">1.2</text>
</g>
<text font-size="1.6" x="59.7" y="207.5">LAND PATTERN (TYPICAL)</text>
<text font-size="1.4" x="96.2" y="198">(Au plating on Ni pre plating)</text>
</svg>
